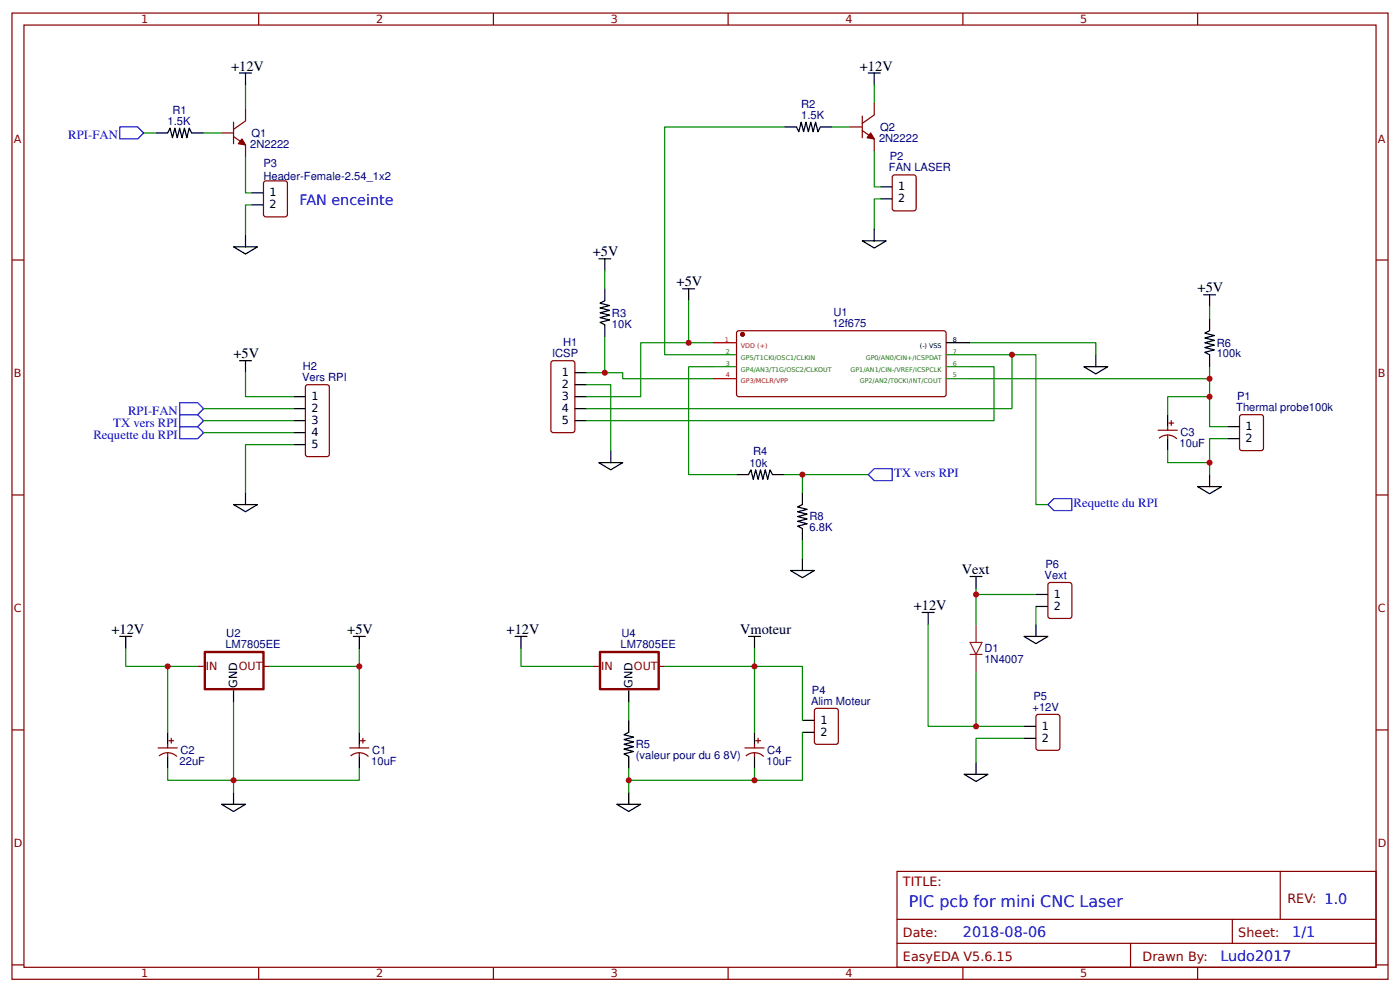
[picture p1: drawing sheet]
<svg xmlns="http://www.w3.org/2000/svg" width="309mm" height="219mm" viewBox="0 0 309 219" stroke-linecap="round" stroke-linejoin="round" font-family="sans-serif">
<g fill="none" stroke="#800" stroke-width=".26">
<path d="M2.6 2.9h304.1v213.2h-304.1zM5.3 5.5h298.7v208h-298.7zM57.1 2.9v2.6M109 2.9v2.6M160.9 2.9v2.6M212.7 2.9v2.6M264.6 2.9v2.6M48.9 29.3h2.7M51.6 30.1l2.6 1.9v2.6M51.6 27v4.7M54.2 24.1v2.6l-2.6 1.8M58.5 40l4.5-.1 .4 .3 .1 7.1-.3 .5-4.5 .1-.4-.3-.1-7.1z"/>
<path d="M187.9 28h2.6M190.5 28.8l2.6 1.9v2.6M190.5 25.6v4.8M193.1 22.7v2.7l-2.6 1.8M197.2 38.9l.4-.3h4.3l.4 .3 .1 7.1-.3 .5h-4.5l-.4-.2zM2.6 57.4h2.7M304 57.4h2.7M121.8 79.9l.4-.3h4.3l.4 .3 .1 15.1-.3 .4-4.5 .1-.4-.3zM163 73.1h45.8l.2 .4-.1 13.8-.4 .3-45.5-.1-.3-.5v-13.5zM67.7 85l4.5-.1 .5 .3 .1 15.1-.3 .4-4.5 .1-.5-.3v-15.1zM255.9 95h4.2M256.1 96.7a2.85 2.85 0 0 1 3.9 .2"/>
<path d="M258 94.2v.8M258 96v.8M258.2 93.4h1.1M258.8 92.8v1.1M273.9 91.8l.5-.3h4.2l.5 .3v7.1l-.2 .5-4.5 .1-.5-.3zM2.6 109.2h2.7M304 109.2h2.7M231.6 128.8l.4-.2h4.3l.4 .2 .1 7.2-.3 .4-4.5 .1-.4-.3zM180.2 156.4l4.5-.1 .4 .3 .1 7.2-.3 .4-4.5 .1-.4-.3-.1-7.1zM228.9 157.9l.5-.2h4.2l.5 .2 .1 7.2-.3 .4-4.5 .1-.5-.3zM2.6 161.1h2.7M34.9 165.1h4.3"/>
<path d="M35.1 166.9a2.85 2.85 0 0 1 4 .1M37 164.3v.8M37 166.1v.8M37.3 163.5h1.1M37.8 163v1M77.3 165.1h4.2M77.5 166.9a2.85 2.85 0 0 1 3.9 .1M79.4 164.3v.8M79.4 166.1v.8M79.6 163.5h1.1M80.2 163v1M164.6 165.1h4.2"/>
<path d="M164.8 166.9a2.85 2.85 0 0 1 3.9 .1M166.7 164.3v.8M166.7 166.1v.8M167 163.5h1M167.5 163v1M304 161.1h2.7M198.2 192.3h105.8v21.2h-105.8zM282.8 192.3v10.6M2.6 213h2.7M57.1 213.5v2.6M109 213.5v2.6M160.9 213.5v2.6"/>
<path d="M198.2 202.9h105.8M198.2 208.2h105.8M212.7 213.5v2.6M249.8 208.2v5.3M264.6 213.5v2.6M272.3 202.9v5.3M304 213h2.7"/>
</g>
<g fill="#800" stroke="#800" stroke-width=".26">
<path d="M53.4 30.7l.8 1.3-1.5-.3z"/>
<path d="M192.4 29.3l.7 1.4-1.5-.3z"/>
<circle cx="164" cy="73.8" r=".4"/>
</g>
<path d="M157.4 75.6h5.3M157.4 83.6h5.3" fill="none" stroke="#f00" stroke-width=".26"/>
<path d="M157.4 78.3h5.3M209 78.3h5.3M157.4 80.9h5.3M209 80.9h5.3M209 83.6h5.3" fill="none" stroke="#360" stroke-width=".26"/>
<g fill="none" stroke="#000" stroke-width=".26">
<path d="M52.9 16.1h2.7M54.2 16.1v2.7M191.8 16.1h2.7M193.1 16.1v2.7M34.4 29.3h2.6l.6-1 .5 2.1 .5-2.1 .6 2.1 .5-2.1 .5 2.1 .5-2.1 .6 2.1 .5-2.1 .5 1h2.7M173.3 28h2.6l.6 1.1 .5-2.1 .5 2.1 .6-2.1 .5 2.1 .5-2.1 .6 2.1 .5-2.1 .5 2.1 .5-1.1h2.7M51.6 54.5h5.3l-2.7 1.6zM54.2 51.8v2.7M55.6 42.6h2.6M55.6 45.2h2.6M132.3 57.1h2.6M133.6 57.1v2.7"/>
<path d="M190.5 53.2h5.3l-2.7 1.5zM193.1 50.5v2.7M194.5 41.2h2.6M194.5 43.9h2.6M52.9 79.6h2.7M54.2 79.6v2.7M133.6 63.7v2.7l-1 .5 2.1 .5-2.1 .6 2.1 .5-2.1 .5 2.1 .6-2.1 .5 2.1 .5-2.1 .5 1 .6v2.6M150.8 63.7h2.7M152.1 63.7v2.7M209 75.6h5.3M242.1 78.3v2.6M265.9 65.1h2.7"/>
<path d="M267.2 70.4v2.6l-1 .5 2.1 .6-2.1 .5 2.1 .5-2.1 .5 2.1 .6-2.1 .5 2.1 .5-2.1 .6 1 .5v2.6M267.2 65.1v2.6M64.8 87.6h2.7M64.8 90.2h2.7M64.8 92.8h2.7M64.8 95.5h2.7M64.8 98.1h2.7M127 82.3h2.6M127 84.9h2.6M127 87.6h2.6M127 90.2h2.6M127 92.8h2.6"/>
<path d="M134.9 99.5v2.6M239.4 80.9h5.3l-2.6 1.6zM258 91.5v2.7M258 96.8v2.7M271.2 94.2h2.6M271.2 96.8h2.6M51.6 111.4h5.3l-2.7 1.6zM54.2 108.7v2.7M132.3 102.1h5.3l-2.7 1.6zM162.7 104.7h2.7l.5-1 .5 2.1 .6-2.1 .5 2.1 .5-2.1 .5 2.1 .6-2.1 .5 2.1 .5-2.1 .6 1h2.6M177.3 108.7v2.7l-1.1 .5 2.1 .5-2.1 .6 2.1 .5-2.1 .5 2.1 .5-2.1 .6 2.1 .5-2.1 .5 1.1 .6v2.6M264.6 107.4h5.3l-2.7 1.6z"/>
<path d="M267.2 104.7v2.7M174.6 125.9h5.3l-2.6 1.6zM177.3 123.3v2.6M203.7 135.2h2.7M205.1 135.2v2.6M214.3 127.2h2.7M215.6 127.2v2.7M228.9 131.2h2.6M228.9 133.9h2.6M228.9 137.8v2.7M26.5 140.5h2.6M27.8 140.5v2.6"/>
<path d="M51.6 152.4v2.6M78.1 140.5h2.6M79.4 140.5v2.6M113.8 140.5h2.6M115.1 140.5v2.6M138.9 159v2.6l-1.1 .6 2.2 .5-2.2 .5 2.2 .6-2.2 .5 2.2 .5-2.2 .5 2.2 .6-2.2 .5 1.1 .5v2.7M138.9 152.4v2.6M165.4 140.5h2.6M166.7 140.5v2.6M177.3 159h2.6M226.2 140.5h5.3l-2.6 1.6zM37 161.6v2.7"/>
<path d="M37 166.9v2.7M48.9 177.5h5.3l-2.6 1.6zM51.6 174.9v2.6M79.4 161.6v2.7M79.4 166.9v2.7M136.3 177.5h5.3l-2.7 1.6zM138.9 174.9v2.6M166.7 161.6v2.7M166.7 166.9v2.7M177.3 161.6h2.6M213 170.9h5.3l-2.7 1.6zM215.6 168.2v2.7"/>
<path d="M226.2 160.3h2.7M226.2 163h2.7"/>
</g>
<path d="M45.3 143.9h12.9v8.2h-12.9zM132.6 143.9h12.9v8.2h-12.9z" fill="none" stroke="#800" stroke-width=".53"/>
<path d="M43.7 147.1h1.3M58.2 147.1h1.3M131 147.1h1.3M145.5 147.1h1.3" fill="none" stroke="#880001" stroke-width=".26"/>
<g fill="none" stroke="#080" stroke-width=".26">
<path d="M54.2 18.8v5.3M193.1 18.8v3.9M31.7 29.3h2.7M45 29.3h3.9M54.2 34.6v8h1.4M173.3 28h-26.5v50.3h10.6M183.9 28h4M193.1 33.3v7.9h1.4M55.6 45.2h-1.4v6.6M133.6 59.8v3.9M194.5 43.9h-1.4v6.6M133.6 74.3v8h-4"/>
<path d="M152.1 66.4v9.2h5.3M152.1 75.6h-10.5v12h-12M214.3 75.6h27.8v2.7M214.3 78.3h9.3v11.9h-94M223.6 78.3h5.3v33.1h2.6M267.2 67.7v2.7M45 90.2h19.8M45 92.8h19.8M45 95.5h19.8M54.2 82.3v5.3h10.6M64.8 98.1h-10.6v10.6M129.6 84.9h5.3v14.6"/>
<path d="M133.6 82.3h4v1.3h19.8M157.4 80.9h-5.3v23.8h10.6M214.3 80.9h5.3v11.9h-90M214.3 83.6h52.9M258 99.5v2.6h9.2M267.2 80.9v13.3h4M267.2 87.6h-9.2v3.9M271.2 96.8h-4v7.9M173.3 104.7h18.5M177.3 104.7v4M177.3 119.3v4M205.1 137.8v22.5h10.5"/>
<path d="M215.6 129.9v7.9M215.6 131.2h13.3M228.9 133.9v3.9M27.8 143.1v4h9.2M43.7 147.1h-6.7v14.5M51.6 155v19.9M59.5 147.1h19.9v14.5M79.4 143.1v4M115.1 143.1v4h15.9M138.9 155v4M146.8 147.1h19.9v14.5M166.7 143.1v4h10.6v11.9"/>
<path d="M215.6 148.4v11.9h10.6M37 169.6v2.6h42.4v-2.6M138.9 169.6v5.3M166.7 169.6v2.6h-27.8M177.3 161.6v10.6h-10.6M226.2 163h-10.6v5.2"/>
</g>
<path d="M26.5 28h3.9l1.3 1.3-1.3 1.4h-3.9zM39.7 94.2h4l1.3 1.3-1.3 1.3h-4zM39.7 91.5h4l1.3 1.3-1.3 1.4h-4zM39.7 88.9h4l1.3 1.3-1.3 1.3h-4zM191.8 104.7l1.3-1.3h4v2.7h-4zM231.5 111.4l1.3-1.4h4v2.7h-4z" fill="none" stroke="#00f" stroke-width=".26"/>
<path d="M215.6 137.8v4M214.3 141.8h2.7l-1.4 2.6zM214.3 144.4h2.7M215.6 144.4v4" fill="none" stroke="#8d2323" stroke-width=".26"/>
<g fill="#c00">
<circle cx="215.6" cy="131.2" r=".66"/>
<circle cx="215.6" cy="160.3" r=".66"/>
<circle cx="166.7" cy="172.2" r=".66"/>
<circle cx="166.7" cy="147.1" r=".66"/>
<circle cx="138.9" cy="172.2" r=".66"/>
<circle cx="267.2" cy="87.6" r=".66"/>
<circle cx="152.1" cy="75.6" r=".66"/>
<circle cx="133.6" cy="82.3" r=".66"/>
<circle cx="267.2" cy="102.1" r=".66"/>
<circle cx="267.2" cy="83.6" r=".66"/>
<circle cx="177.3" cy="104.7" r=".66"/>
<circle cx="223.6" cy="78.3" r=".66"/>
<circle cx="51.6" cy="172.2" r=".66"/>
<circle cx="79.4" cy="147.1" r=".66"/>
<circle cx="37" cy="147.1" r=".66"/>
</g>
<text font-size="3.5" fill="#00f" x="200.8" y="200.3">PIC pcb for mini CNC Laser</text>
<g font-size="3.2">
<text x="51.1" y="15.6">+12V</text>
<text x="190" y="15.6">+12V</text>
<text x="131" y="56.6">+5V</text>
<text x="149.5" y="63.2">+5V</text>
<text x="264.6" y="64.5">+5V</text>
<text x="51.6" y="79.1">+5V</text>
<text x="212.5" y="126.7">Vext</text>
<text x="201.9" y="134.6">+12V</text>
<text x="24.6" y="139.9">+12V</text>
<text x="76.7" y="139.9">+5V</text>
<text x="111.9" y="139.9">+12V</text>
<text x="163.5" y="139.9">Vmoteur</text>
</g>
<g font-size="3.2" fill="#00f">
<text x="66.1" y="45.2">FAN enceinte</text>
<text x="212.7" y="206.9">2018-08-06</text>
<text x="285.5" y="206.9">1/1</text>
<text x="269.6" y="212.2">Ludo2017</text>
</g>
<g font-size="2.8" fill="#00f">
<text x="15.1" y="30.7">RPI-FAN</text>
<text x="25" y="94.3">TX vers RPI</text>
<text x="28.3" y="91.5">RPI-FAN</text>
<text x="20.6" y="96.9">Requette du RPI</text>
<text x="197.5" y="105.3">TX vers RPI</text>
<text x="237.2" y="111.9">Requette du RPI</text>
</g>
<g font-size="2.8" fill="#800">
<text x="199.5" y="195.5">TITLE:</text>
<text x="284.4" y="199.2">REV: 1.0</text>
<text x="199.5" y="206.9">Date:</text>
<text x="273.6" y="206.9">Sheet:</text>
<text x="199.5" y="212.2">EasyEDA V5.6.15</text>
<text x="252.4" y="212.2">Drawn By:</text>
</g>
<g font-size="2.5" fill="#800">
<text x="31.2" y="5.1">1</text>
<text x="83.1" y="5.1">2</text>
<text x="134.9" y="5.1">3</text>
<text x="186.8" y="5.1">4</text>
<text x="238.7" y="5.1">5</text>
<text x="3" y="31.5">A</text>
<text x="304.4" y="31.5">A</text>
<text x="3" y="83.3">B</text>
<text x="304.4" y="83.3">B</text>
<text x="3" y="135.2">C</text>
<text x="304.4" y="135.2">C</text>
<text x="3" y="187">D</text>
<text x="304.4" y="187">D</text>
<text x="31.2" y="215.7">1</text>
<text x="83.1" y="215.7">2</text>
<text x="134.9" y="215.7">3</text>
<text x="186.8" y="215.7">4</text>
<text x="238.7" y="215.7">5</text>
</g>
<g font-size="2.5" fill="#000080">
<text x="177" y="23.7">R2</text>
<text x="37" y="27.6">1.5K</text>
<text x="38.1" y="25.1">R1</text>
<text x="177" y="26.2">1.5K</text>
<text x="194.5" y="28.9">Q2</text>
<text x="55.3" y="32.6">2N2222</text>
<text x="55.6" y="30.3">Q1</text>
<text x="194.2" y="31.3">2N2222</text>
<text x="196.6" y="35.4">P2</text>
<text x="58.2" y="39.8">Header-Female-2.54_1x2</text>
<text x="58.2" y="36.9">P3</text>
<text x="196.4" y="37.8">FAN LASER</text>
<text x="135.2" y="69.9">R3</text>
<text x="184.1" y="69.8">U1</text>
<text x="124.4" y="76.4">H1</text>
<text x="135.2" y="72.3">10K</text>
<text x="183.9" y="72.2">12f675</text>
<text x="268.8" y="76.5">R6</text>
<text x="66.9" y="81.7">H2</text>
<text x="122" y="78.8">ICSP</text>
<text x="268.8" y="78.9">100k</text>
<text x="66.7" y="84.1">Vers RPI</text>
<text x="273.3" y="88.3">P1</text>
<text x="273.1" y="90.7">Thermal probe100k</text>
<text x="166.4" y="100.5">R4</text>
<text x="260.6" y="98.8">10uF</text>
<text x="260.8" y="96.3">C3</text>
<text x="165.6" y="103">10k</text>
<text x="178.9" y="117.3">6.8K</text>
<text x="178.9" y="114.9">R8</text>
<text x="231" y="125.3">P6</text>
<text x="230.8" y="127.8">Vext</text>
<text x="49.8" y="143.1">LM7805EE</text>
<text x="50" y="140.7">U2</text>
<text x="137.1" y="143.1">LM7805EE</text>
<text x="137.3" y="140.7">U4</text>
<text x="217.5" y="144">D1</text>
<text x="217.5" y="146.4">1N4007</text>
<text x="179.2" y="155.5">Alim Moteur</text>
<text x="179.4" y="153.1">P4</text>
<text x="228.3" y="154.5">P5</text>
<text x="228.1" y="156.9">+12V</text>
<text x="39.9" y="166.5">C2</text>
<text x="82.2" y="166.5">C1</text>
<text x="140.5" y="167.5">(valeur pour du 6 8V)</text>
<text x="140.5" y="165.1">R5</text>
<text x="169.5" y="166.5">C4</text>
<text x="39.7" y="168.9">22uF</text>
<text x="82" y="168.9">10uF</text>
<text x="169.3" y="168.9">10uF</text>
</g>
<g font-size="2.5">
<text x="59.5" y="43.4">1</text>
<text x="59.5" y="46">2</text>
<text x="198.4" y="42">1</text>
<text x="198.4" y="44.7">2</text>
<text x="124.1" y="83.1">1</text>
<text x="68.8" y="88.3">1</text>
<text x="124.1" y="85.7">2</text>
<text x="124.1" y="88.3">3</text>
<text x="68.8" y="91">2</text>
<text x="68.8" y="93.6">3</text>
<text x="124.1" y="91">4</text>
<text x="124.1" y="93.6">5</text>
<text x="275.2" y="95">1</text>
<text x="68.8" y="96.3">4</text>
<text x="68.8" y="98.9">5</text>
<text x="275.2" y="97.6">2</text>
<text x="232.8" y="132">1</text>
<text x="232.8" y="134.6">2</text>
<text x="52.4" y="151.8" transform="rotate(-90 52.4 151.8)">GND</text>
<text x="139.7" y="151.8" transform="rotate(-90 139.7 151.8)">GND</text>
<text x="181.2" y="159.8">1</text>
<text x="230.2" y="161.1">1</text>
<text x="181.2" y="162.4">2</text>
<text x="230.2" y="163.8">2</text>
</g>
<g font-size="2.5" fill="#880001">
<text x="45.5" y="147.9">IN</text>
<text x="52.7" y="147.9">OUT</text>
<text x="132.8" y="147.9">IN</text>
<text x="140.1" y="147.9">OUT</text>
</g>
<g font-size="1.4" fill="#f00">
<text x="160.1" y="75.4">1</text>
<text x="163.7" y="76.7">VDD (+)</text>
<text x="160.4" y="83.3">4</text>
<text x="163.7" y="84.6">GP3/MCLR/VPP</text>
</g>
<g font-size="1.4">
<text x="203.2" y="76.7">(-) VSS</text>
<text x="210.5" y="75.4">8</text>
</g>
<g font-size="1.4" fill="#360">
<text x="160.4" y="78">2</text>
<text x="160.4" y="80.7">3</text>
<text x="163.7" y="79.3">GP5/T1CKI/OSC1/CLKIN</text>
<text x="163.7" y="82">GP4/AN3/T1G/OSC2/CLKOUT</text>
<text x="187.9" y="82">GP1/AN1/CIN-/VREF/ICSPCLK</text>
<text x="191.3" y="79.3">GP0/AN0/CIN+/ICSPDAT</text>
<text x="210.5" y="83.3">5</text>
<text x="210.5" y="80.7">6</text>
<text x="210.5" y="78">7</text>
<text x="190" y="84.6">GP2/AN2/T0CKI/INT/COUT</text>
</g>
</svg>
